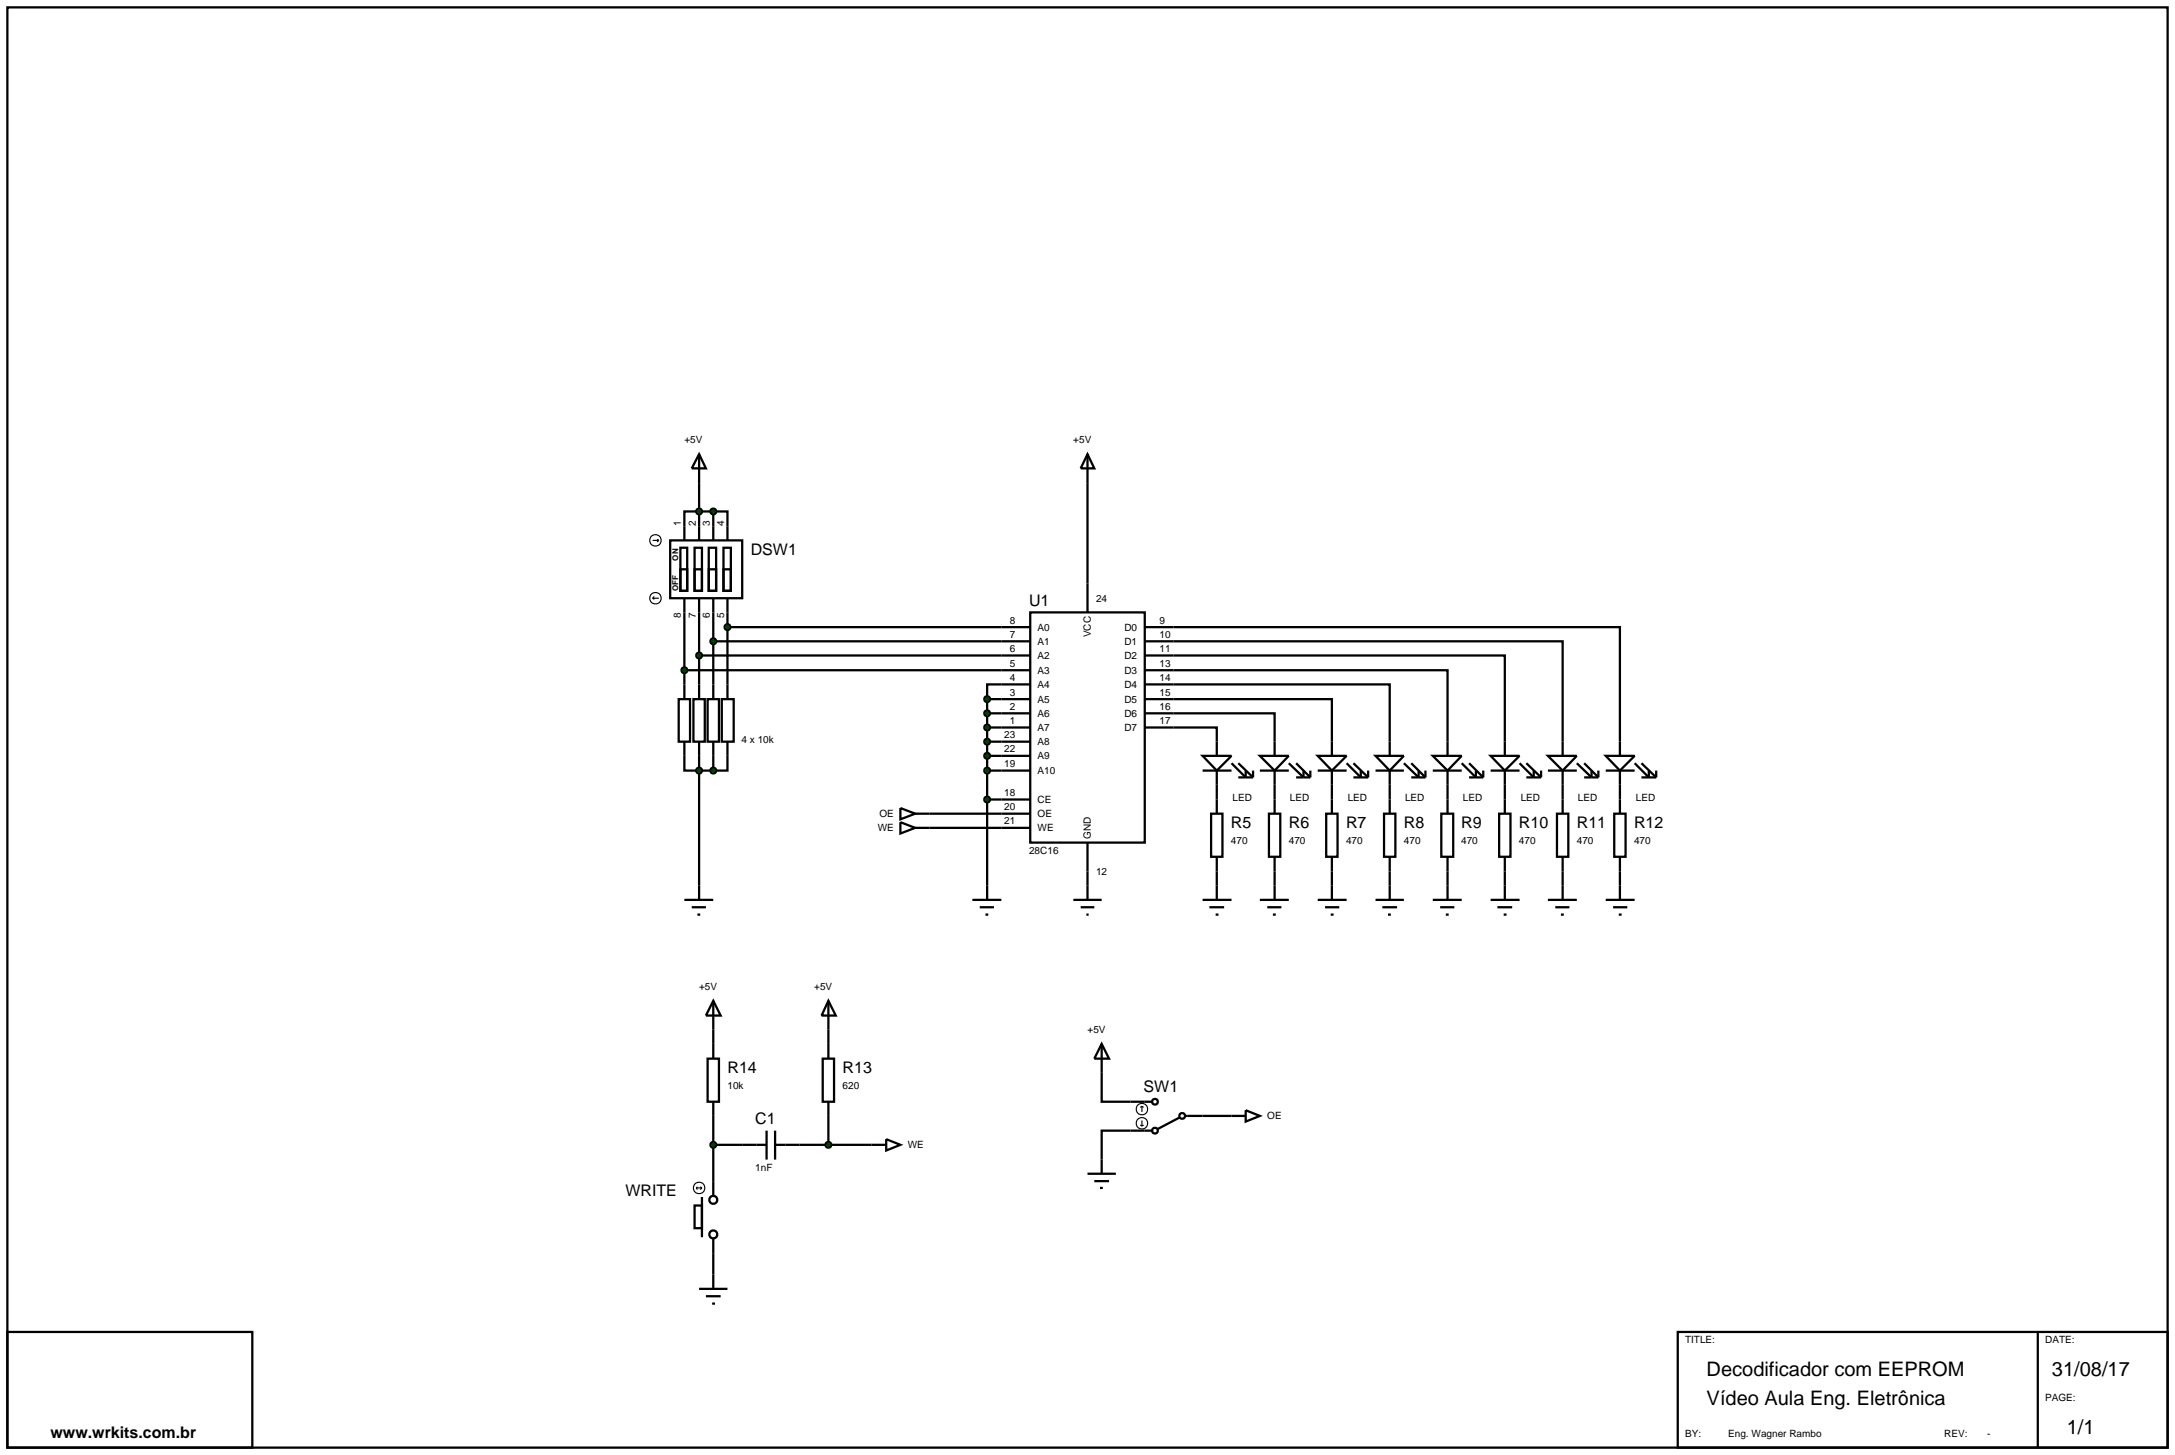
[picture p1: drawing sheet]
<svg xmlns="http://www.w3.org/2000/svg" width="384mm" height="257mm" viewBox="0 0 384 257" stroke-linecap="round" stroke-linejoin="round" font-family="sans-serif">
<g fill="none" stroke="#000" stroke-width=".4">
<path d="M1.3 1.3h381v254h-381zM118.2 95.3h12.7v10.2h-12.7zM120 96.6h1.2v7.6h-1.2zM122.5 96.6h1.3v7.6h-1.3zM123.3 85.2v10.1M125 96.6h1.3v7.6h-1.3zM125.8 90.2h-5.1v5.1M125.8 90.2h2.5v5.1M125.8 90.2v5.1M127.6 96.6h1.3v7.6h-1.3zM120 100.4h1.2v3.8h-1.2zM120.7 118.2h61"/>
<path d="M120.7 105.5v15.2M122.5 100.4h1.3v3.8h-1.3zM123.3 105.5v15.2M123.3 115.6h58.4M125 100.4h1.3v3.8h-1.3zM125.8 105.5v15.2M125.8 113.1h55.9M127.6 100.4h1.3v3.8h-1.3zM128.3 105.5v15.2M128.3 110.6h53.4M181.7 108h20.2v40.6h-20.2zM201.9 118.2h53.4v12.6"/>
<path d="M201.9 115.6h63.5v15.2M201.9 113.1h73.7v17.7M201.9 110.6h83.8v20.2M120.7 133.3v2.6h5.1M123.3 133.3v22.9M125.8 133.3v2.6M128.3 133.3v2.6h-2.5M174.1 123.3h7.6M174.1 123.3v35.4M174.1 125.8h7.6M174.1 128.3h7.6M174.1 130.8h7.6"/>
<path d="M174.1 133.3h7.6M174.1 135.9h7.6M181.7 120.7h-7.6v2.6M201.9 128.3h12.7v2.5M201.9 125.8h22.9v5M201.9 123.3h33v7.5M201.9 120.7h43.2v10.1M214.6 138.4v2.6M224.8 138.4v2.6M234.9 138.4v2.6M245.1 138.4v2.6M255.3 138.4v2.6"/>
<path d="M265.4 138.4v2.6M275.6 138.4v2.6M285.7 138.4v2.6M163.9 143.5h17.8M163.9 146h17.8M171.5 158.7h5.1M172.8 160h2.5M174.1 141h7.6M214.6 153.7v2.5M224.8 153.7v2.5M234.9 153.7v2.5M245.1 153.7v2.5"/>
<path d="M255.3 153.7v2.5M265.4 153.7v2.5M275.6 153.7v2.5M285.7 153.7v2.5M173.8 161.3h.5M125.8 181.6v2.5M125.8 196.8v11.5M146.1 181.6v2.5M146.1 196.8v5.1M194.3 189.2v5.1h5.1M199.4 199.4h-5.1v5.1M212.1 196.8h5.1"/>
<path d="M125.8 201.9h5.1M141 201.9h12.7M1.3 234.9h43.2v20.4h-43.2zM125.8 221v3.8M295.9 234.9h86.4v20.4h-86.4zM359.4 234.9v20.4"/>
</g>
<g fill="none" stroke="#000" stroke-width=".2">
<path d="M115.1 95.3h1.1M115.9 95.1l.3 .2M116.2 95.3l-.3 .3M115.1 105.5l.3 .2M115.1 105.5h1.1M115.4 105.2l-.3 .3"/>
<circle cx="115.6" cy="95.3" r="1.01"/>
<circle cx="115.6" cy="105.5" r="1.01"/>
</g>
<g fill="#004000" stroke="#000" stroke-width=".4">
<path d="M173.7 123l.4-.2-.5 .5zM174.1 122.8l.4 .2 .1 .3zM174.6 123.3l-.1 .3-.4 .2zM173.6 123.3l.5 .5-.3-.1z"/>
<path d="M173.7 125.5l.4-.2-.5 .5zM174.1 125.3l.4 .2 .1 .3zM174.6 125.8l-.1 .3-.4 .2zM173.6 125.8l.5 .5-.4-.2z"/>
<path d="M173.7 128l.4-.2-.5 .5zM174.1 127.8l.4 .2 .1 .3zM174.6 128.3l-.1 .3-.4 .2zM173.6 128.3l.5 .5-.3-.1z"/>
<path d="M173.7 130.5l.4-.2-.5 .5zM174.1 130.3l.4 .2 .1 .3zM174.6 130.8l-.1 .3-.4 .2zM173.6 130.8l.5 .5-.3-.1z"/>
<path d="M173.7 133l.4-.2-.5 .5zM174.1 132.8l.3 .1 .2 .4zM174.6 133.3l-.1 .3-.4 .2zM173.6 133.3l.5 .5-.3-.1z"/>
<path d="M173.7 135.6l.4-.2-.5 .5zM174.1 135.4l.3 .1 .2 .4zM174.6 135.9l-.1 .3-.4 .2zM173.6 135.9l.5 .5-.4-.2z"/>
<path d="M173.7 140.7l.4-.2-.5 .5zM174.1 140.5l.3 .1 .2 .4zM174.6 141l-.1 .3-.4 .2zM173.6 141l.5 .5-.3-.1z"/>
</g>
<g fill="#004000">
<path d="M173.6 123.3l.5-.5 .5 .5-.5 .5z"/>
<path d="M173.6 125.8l.5-.5 .5 .5-.5 .5z"/>
<path d="M173.6 128.3l.5-.5 .5 .5-.5 .5z"/>
<path d="M173.6 130.8l.5-.5 .5 .5-.5 .5z"/>
<path d="M173.6 133.3l.5-.5 .5 .5-.5 .5z"/>
<path d="M173.6 135.9l.5-.5 .5 .5-.5 .5z"/>
<path d="M173.6 141l.5-.5 .5 .5-.5 .5z"/>
</g>
<path d="M123.3 80.1l1.2 2.5h-2.5zM123.3 80.1v5.1" fill="none" stroke="#000" stroke-width=".4"/>
<g fill="#004000" stroke="#000" stroke-width=".4">
<path d="M122.9 89.9l.4-.2-.5 .5zM123.3 89.7l.3 .1 .2 .4zM123.8 90.2l-.1 .3-.4 .2zM122.8 90.2l.5 .5-.3-.1z"/>
<path d="M125.5 89.8l.3-.1-.5 .5zM125.8 89.7l.3 .1 .2 .4zM125.8 90.7l.5-.5-.2 .4zM125.3 90.2l.5 .5-.3-.1z"/>
</g>
<g fill="#004000">
<path d="M122.8 90.2l.5-.5 .5 .5-.5 .5z"/>
<path d="M125.3 90.2l.5-.5 .5 .5-.5 .5z"/>
</g>
<path d="M119.7 123.3h2v7.5h-2zM120.7 120.7v2.6M120.7 130.8v2.5M122.3 123.3h2v7.5h-2zM123.3 120.7v2.6M123.3 130.8v2.5M124.8 123.3h2v7.5h-2zM125.8 120.7v2.6M125.8 130.8v2.5M127.3 123.3h2.1v7.5h-2.1zM128.3 120.7v2.6M128.3 130.8v2.5" fill="none" stroke="#000" stroke-width=".4"/>
<g fill="#004000" stroke="#000" stroke-width=".4">
<path d="M128 110.2l.3-.1-.5 .5zM128.3 110.1l.4 .2 .1 .3zM128.8 110.6l-.1 .3-.4 .2zM127.8 110.6l.5 .5-.3-.1z"/>
<path d="M125.4 112.8l.4-.2-.5 .5zM125.8 112.6l.3 .1 .2 .4zM125.8 113.6l.5-.5-.1 .3zM125.3 113.1l.5 .5-.4-.2z"/>
<path d="M122.9 115.3l.4-.2-.5 .5zM123.3 115.1l.3 .1 .2 .4zM123.8 115.6l-.1 .3-.4 .2zM122.8 115.6l.5 .5-.3-.1z"/>
<path d="M120.3 117.9l.4-.2-.5 .5zM120.7 117.7l.4 .2 .1 .3zM121.2 118.2l-.1 .3-.4 .2zM120.2 118.2l.5 .5-.3-.1z"/>
</g>
<g fill="#004000">
<path d="M128.3 110.1l.5 .5-.5 .5-.5-.5z"/>
<path d="M125.8 112.6l.5 .5-.5 .5-.5-.5z"/>
<path d="M122.8 115.6l.5-.5 .5 .5-.5 .5z"/>
<path d="M120.2 118.2l.5-.5 .5 .5-.5 .5z"/>
</g>
<path d="M120.7 158.7h5.1M122 160h2.5M123.3 156.2v2.5M123 161.3h.5" fill="none" stroke="#000" stroke-width=".4"/>
<g fill="#004000" stroke="#000" stroke-width=".4">
<path d="M122.9 135.6l.4-.2-.5 .5zM123.3 135.4l.3 .1 .2 .4zM123.8 135.9l-.1 .3-.4 .2zM122.8 135.9l.5 .5-.4-.2z"/>
<path d="M125.5 135.5l.3-.1-.5 .5zM125.8 135.4l.3 .1 .2 .4zM126.3 135.9l-.1 .3-.4 .2zM125.3 135.9l.5 .5-.4-.2z"/>
</g>
<g fill="#004000">
<path d="M122.8 135.9l.5-.5 .5 .5-.5 .5z"/>
<path d="M125.3 135.9l.5-.5 .5 .5-.5 .5z"/>
</g>
<g fill="none" stroke="#000" stroke-width=".4">
<path d="M191.8 80.1l1.2 2.5h-2.4zM191.8 80.1v27.9M212.1 133.3h5.1l-2.6 2.6zM212.1 135.9h5.1M214.6 130.8v2.5M214.6 135.9v2.5M217.2 134.6l2.5 2.5v-1.2M218.4 134.6l2.6 2.5M218.4 137.1h2.6M221 135.9v1.2M222.2 133.3h5.1l-2.5 2.6zM222.2 135.9h5.1"/>
<path d="M224.8 130.8v2.5M224.8 135.9v2.5M227.3 134.6l2.6 2.5v-1.2M228.6 137.1h2.5M228.6 134.6l2.5 2.5M231.1 135.9v1.2M232.4 133.3h5.1l-2.6 2.6zM232.4 135.9h5.1M234.9 130.8v2.5M234.9 135.9v2.5M237.5 134.6l2.5 2.5v-1.2M238.7 137.1h2.6"/>
<path d="M238.7 134.6l2.6 2.5M241.3 135.9v1.2M242.6 133.3h5l-2.5 2.6zM242.6 135.9h5M245.1 130.8v2.5M245.1 135.9v2.5M247.6 134.6l2.6 2.5v-1.2M248.9 137.1h2.5M248.9 134.6l2.5 2.5M251.4 135.9v1.2M252.7 133.3h5.1l-2.5 2.6zM252.7 135.9h5.1"/>
<path d="M255.3 130.8v2.5M255.3 135.9v2.5M257.8 134.6l2.5 2.5v-1.2M259.1 137.1h2.5M259.1 134.6l2.5 2.5M261.6 135.9v1.2M262.9 133.3h5.1l-2.6 2.6zM262.9 135.9h5.1M265.4 130.8v2.5M265.4 135.9v2.5M268 134.6l2.5 2.5v-1.2M269.2 137.1h2.6"/>
<path d="M269.2 134.6l2.6 2.5M271.8 135.9v1.2M273 133.3h5.1l-2.5 2.6zM273 135.9h5.1M275.6 130.8v2.5M275.6 135.9v2.5M278.1 134.6l2.6 2.5v-1.2M279.4 137.1h2.5M279.4 134.6l2.5 2.5M281.9 135.9v1.2M283.2 133.3h5.1l-2.6 2.6zM283.2 135.9h5.1"/>
<path d="M285.7 130.8v2.5M285.7 135.9v2.5M288.3 134.6l2.5 2.5v-1.2M289.5 137.1h2.6M289.5 134.6l2.6 2.5M292.1 135.9v1.2M158.8 142.5l2.6 1-2.6 1zM158.8 145l2.6 1-2.6 1zM161.4 143.5h2.5M161.4 146h2.5M189.3 158.7h5M190.6 160h2.4"/>
<path d="M191.8 148.6v10.1M212.1 158.7h5.1M213.3 160h2.6M213.6 143.5h2v7.6h-2zM214.6 141v2.5M214.6 151.1v2.6M214.6 156.2v2.5M222.2 158.7h5.1M223.5 160h2.5M223.8 143.5h2v7.6h-2zM224.8 141v2.5M224.8 151.1v2.6"/>
<path d="M224.8 156.2v2.5M232.4 158.7h5.1M233.7 160h2.5M233.9 143.5h2v7.6h-2zM234.9 141v2.5M234.9 151.1v2.6M234.9 156.2v2.5M242.6 158.7h5M243.8 160h2.6M244.1 143.5h2v7.6h-2zM245.1 141v2.5M245.1 151.1v2.6"/>
<path d="M245.1 156.2v2.5M252.7 158.7h5.1M254 160h2.5M254.2 143.5h2.1v7.6h-2.1zM255.3 141v2.5M255.3 151.1v2.6M255.3 156.2v2.5M262.9 158.7h5.1M264.1 160h2.6M264.4 143.5h2v7.6h-2zM265.4 141v2.5M265.4 151.1v2.6"/>
<path d="M265.4 156.2v2.5M273 158.7h5.1M274.3 160h2.5M274.6 143.5h2v7.6h-2zM275.6 141v2.5M275.6 151.1v2.6M275.6 156.2v2.5M283.2 158.7h5.1M284.5 160h2.5M284.7 143.5h2v7.6h-2zM285.7 141v2.5M285.7 151.1v2.6"/>
<path d="M285.7 156.2v2.5M191.6 161.3h.4M214.4 161.3h.5M224.5 161.3h.5M234.7 161.3h.5M244.8 161.3h.5M255 161.3h.5M265.2 161.3h.5M275.3 161.3h.5M285.5 161.3h.5M124.8 186.7h2v7.6h-2zM125.8 184.1v2.6"/>
<path d="M125.8 194.3v2.5M135.2 199.4v5.1M136.7 199.4v5.1M145.1 186.7h2v7.6h-2zM146.1 184.1v2.6M146.1 194.3v2.5M122.5 212.6h1.3v4h-1.3zM123.8 211.1v7.1M125.8 208.3v2.5M125.8 218.4v2.6M130.9 201.9h4.3M136.7 201.9h4.3"/>
<circle cx="125.8" cy="217.7" r=".7"/>
<circle cx="125.8" cy="211.6" r=".7"/>
</g>
<g fill="none" stroke="#000" stroke-width=".2">
<path d="M122.8 209.5h1M122.8 209.5l.2 .3M123 209.3l-.2 .2M123.5 209.3l.3 .2M123.8 209.5l-.3 .3"/>
<circle cx="123.3" cy="209.5" r="1.01"/>
</g>
<path d="M125.4 201.6l.4-.2-.5 .5zM125.8 201.4l.4 .2 .1 .3zM125.8 202.4l.5-.5-.2 .4zM125.3 201.9l.5 .5-.3-.1z" fill="#004000" stroke="#000" stroke-width=".4"/>
<path d="M125.8 201.4l.5 .5-.5 .5-.5-.5z" fill="#004000"/>
<path d="M153.7 201.9h2.6M156.3 200.9l2.5 1-2.5 1z" fill="none" stroke="#000" stroke-width=".4"/>
<path d="M145.7 201.6l.4-.2-.5 .5zM146.1 201.4l.4 .2 .1 .3zM146.6 201.9l-.2 .4-.3 .1zM145.6 201.9l.5 .5-.3-.1z" fill="#004000" stroke="#000" stroke-width=".4"/>
<path d="M145.6 201.9l.5-.5 .5 .5-.5 .5z" fill="#004000"/>
<g fill="none" stroke="#000" stroke-width=".4">
<path d="M125.8 176.5l1.3 2.6h-2.6zM125.8 176.5v5.1M146.1 176.5l1.3 2.6h-2.5zM146.1 176.5v5.1M194.3 184.1l1.3 2.6h-2.6zM194.3 184.1v5.1M199.4 199.4h3.8M199.4 194.3h3.8M208 197.1l-3.8 2M209 196.8h3.1M217.2 196.8h2.5M219.7 195.8l2.5 1-2.5 1z"/>
<path d="M191.8 207h5M193 208.3h2.6M194 209.5h.5M194.3 204.5v2.5M123.3 227.3h5M124.5 228.6h2.6M125.6 229.9h.5M125.8 224.8v2.5"/>
<circle cx="203.7" cy="199.4" r=".51"/>
<circle cx="203.7" cy="194.3" r=".51"/>
<circle cx="208.5" cy="196.8" r=".51"/>
</g>
<g fill="none" stroke="#000" stroke-width=".2">
<path d="M201.1 198.4l.3 .2M201.4 195.1l.3 .2M201.4 195.1l-.3 .2M201.4 195.1v1M201.4 197.6v1M201.7 198.4l-.3 .2"/>
<circle cx="201.4" cy="195.6" r="1.01"/>
<circle cx="201.4" cy="198.1" r="1.01"/>
</g>
<g font-size="3.5">
<text x="301" y="242.7">Decodificador com EEPROM</text>
<text x="361.9" y="242.7">31/08/17</text>
<text x="301" y="247.8">Vídeo Aula Eng. Eletrônica</text>
<text x="364.5" y="252.9">1/1</text>
</g>
<g font-size="2.8">
<text x="132.4" y="97.9">DSW1</text>
<text x="181.5" y="106.9">U1</text>
<text x="217.1" y="146.1">R5</text>
<text x="227.3" y="146.1">R6</text>
<text x="237.4" y="146.1">R7</text>
<text x="247.6" y="146.1">R8</text>
<text x="257.7" y="146.1">R9</text>
<text x="267.9" y="146.1">R10</text>
<text x="278.1" y="146.1">R11</text>
<text x="288.2" y="146.1">R12</text>
<text x="128.3" y="189.3">R14</text>
<text x="148.6" y="189.3">R13</text>
<text x="201.7" y="192.7">SW1</text>
<text x="133.2" y="198.3">C1</text>
<text x="110.3" y="210.9">WRITE</text>
<text x="8.9" y="253.6">www.wrkits.com.br</text>
</g>
<g font-size="1.8">
<text x="120.7" y="78.1">+5V</text>
<text x="189.3" y="78.1">+5V</text>
<text x="120.1" y="92.8" transform="rotate(-90 120.1 92.8)">1</text>
<text x="122.7" y="92.8" transform="rotate(-90 122.7 92.8)">2</text>
<text x="125.2" y="92.8" transform="rotate(-90 125.2 92.8)">3</text>
<text x="127.7" y="92.8" transform="rotate(-90 127.7 92.8)">4</text>
<text x="193.3" y="106.1">24</text>
<text x="120.1" y="109" transform="rotate(-90 120.1 109)">8</text>
<text x="122.7" y="109" transform="rotate(-90 122.7 109)">7</text>
<text x="125.2" y="109" transform="rotate(-90 125.2 109)">6</text>
<text x="127.7" y="109" transform="rotate(-90 127.7 109)">5</text>
<text x="178.1" y="110">8</text>
<text x="178.1" y="112.5">7</text>
<text x="183" y="111.2">A0</text>
<text x="183" y="113.7">A1</text>
<text x="192.4" y="112.4" transform="rotate(-90 192.4 112.4)">VCC</text>
<text x="198.3" y="111.2">D0</text>
<text x="198.3" y="113.7">D1</text>
<text x="204.5" y="110">9</text>
<text x="204.5" y="112.5">10</text>
<text x="178.1" y="115">6</text>
<text x="178.1" y="117.6">5</text>
<text x="183" y="116.2">A2</text>
<text x="183" y="118.8">A3</text>
<text x="198.3" y="116.2">D2</text>
<text x="198.3" y="118.8">D3</text>
<text x="204.5" y="115">11</text>
<text x="204.5" y="117.6">13</text>
<text x="178.1" y="120.1">4</text>
<text x="178.1" y="122.7">3</text>
<text x="178.1" y="125.2">2</text>
<text x="183" y="121.3">A4</text>
<text x="183" y="123.9">A5</text>
<text x="198.3" y="121.3">D4</text>
<text x="198.3" y="123.9">D5</text>
<text x="204.5" y="120.1">14</text>
<text x="204.5" y="122.7">15</text>
<text x="204.5" y="125.2">16</text>
<text x="130.8" y="131.1">4 x 10k</text>
<text x="177.1" y="130.2">23</text>
<text x="178.1" y="127.7">1</text>
<text x="183" y="126.4">A6</text>
<text x="183" y="128.9">A7</text>
<text x="183" y="131.4">A8</text>
<text x="198.3" y="126.4">D6</text>
<text x="198.3" y="128.9">D7</text>
<text x="204.5" y="127.7">17</text>
<text x="177.1" y="132.7">22</text>
<text x="177.1" y="135.3">19</text>
<text x="183" y="133.9">A9</text>
<text x="183" y="136.5">A10</text>
<text x="177.1" y="140.4">18</text>
<text x="177.1" y="142.9">20</text>
<text x="183" y="141.6">CE</text>
<text x="217.4" y="141.3">LED</text>
<text x="227.5" y="141.3">LED</text>
<text x="237.7" y="141.3">LED</text>
<text x="247.8" y="141.3">LED</text>
<text x="258" y="141.3">LED</text>
<text x="268.2" y="141.3">LED</text>
<text x="278.3" y="141.3">LED</text>
<text x="288.5" y="141.3">LED</text>
<text x="154.8" y="146.6">WE</text>
<text x="155.1" y="144.1">OE</text>
<text x="177.1" y="145.4">21</text>
<text x="183" y="144.1">OE</text>
<text x="183" y="146.6">WE</text>
<text x="192.4" y="147.9" transform="rotate(-90 192.4 147.9)">GND</text>
<text x="217.1" y="148.9">470</text>
<text x="227.3" y="148.9">470</text>
<text x="237.4" y="148.9">470</text>
<text x="247.6" y="148.9">470</text>
<text x="257.7" y="148.9">470</text>
<text x="267.9" y="148.9">470</text>
<text x="278.1" y="148.9">470</text>
<text x="288.2" y="148.9">470</text>
<text x="181.5" y="150.6">28C16</text>
<text x="193.3" y="154.3">12</text>
<text x="123.3" y="174.6">+5V</text>
<text x="143.6" y="174.6">+5V</text>
<text x="191.8" y="182.2">+5V</text>
<text x="128.3" y="192.1">10k</text>
<text x="148.6" y="192.1">620</text>
<text x="223.5" y="197.4">OE</text>
<text x="160.1" y="202.5">WE</text>
<text x="133.2" y="206.5">1nF</text>
<text x="297.2" y="236.9">TITLE:</text>
<text x="360.7" y="236.9">DATE:</text>
<text x="360.7" y="247">PAGE:</text>
<text x="297.2" y="253.4">BY:</text>
<text x="304.8" y="253.4">Eng. Wagner Rambo</text>
<text x="342.9" y="253.4">REV:</text>
<text x="350.5" y="253.4">-</text>
</g>
<g font-size="1.4">
<text x="119.6" y="98.9" transform="rotate(-90 119.6 98.9)">ON</text>
<text x="119.6" y="104.3" transform="rotate(-90 119.6 104.3)">OFF</text>
</g>
</svg>
